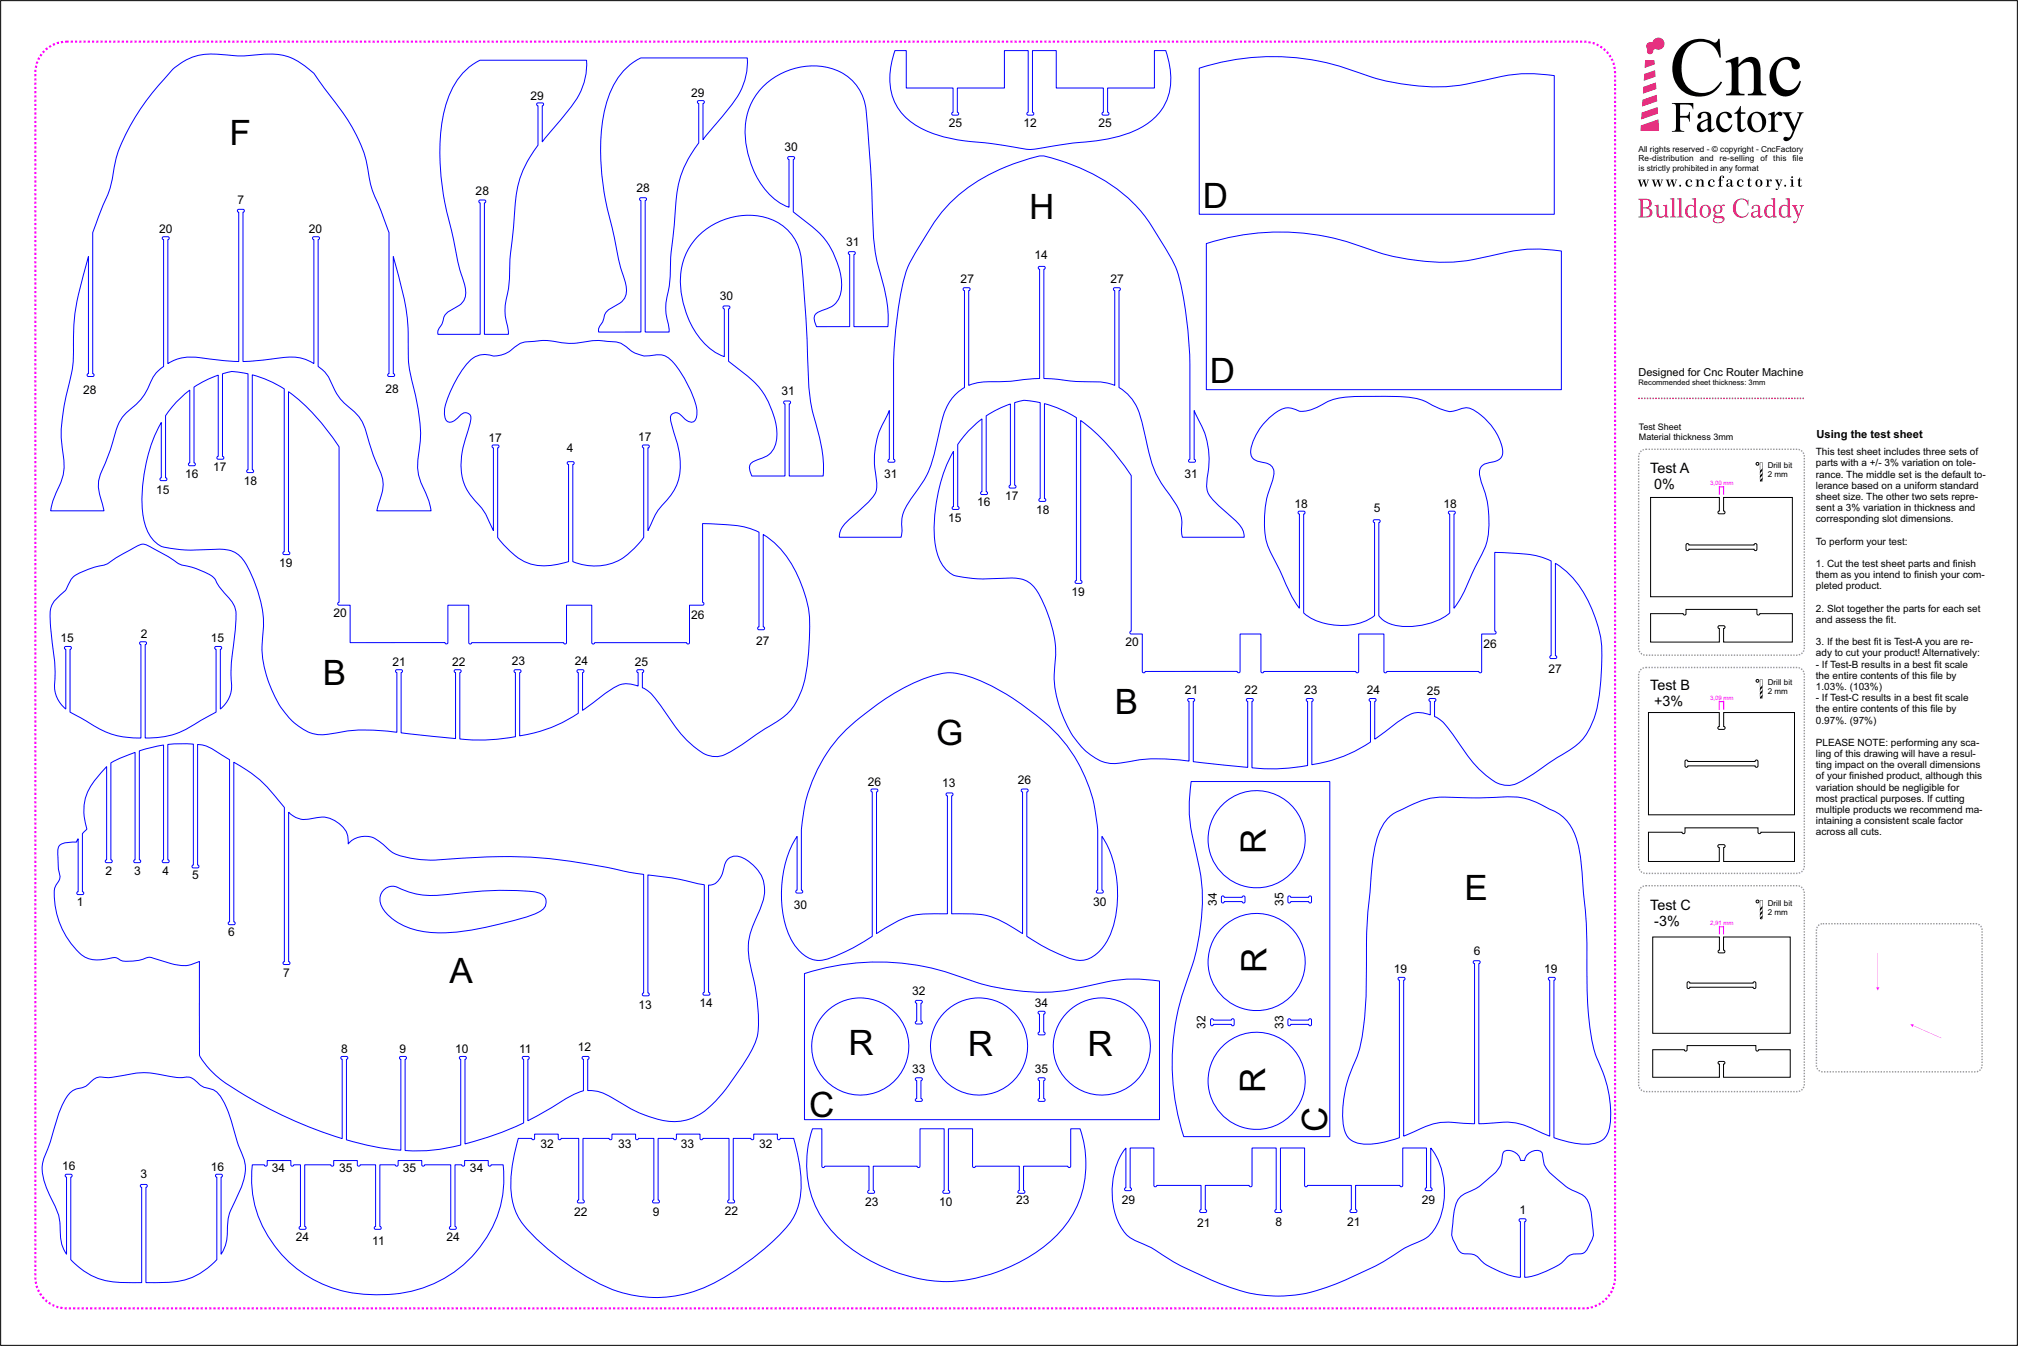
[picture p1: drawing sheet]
<svg xmlns="http://www.w3.org/2000/svg" width="1423mm" height="949mm" viewBox="0 0 1423 949" stroke-linecap="round" stroke-linejoin="round" font-family="sans-serif">
<path d="M0 0h1423v949h-1423z" fill-rule="evenodd" fill="#fff" stroke="#000" stroke-width=".71"/>
<g fill="none" stroke="#00f" stroke-width=".71">
<path d="M631 36h8v26h33v17l-1 1 1 1h3l1-1-1-1v-17h33v-26h17v43l-1 1 1 1h3l1-1-1-1v-43h17v26h33v17l-1 1 1 1h3l1-1-1-1v-17h33v-26h8a46 46 0 0 1-3 42 59 59 0 0 1-39 20l-27 3-26 4-32-4a132 132 0 0 1-43-9 40 40 0 0 1-23-50zM122 49a41 41 0 0 1 37-10 103 103 0 0 0 29-1 39 39 0 0 1 30 11l3 3 10 13a132 132 0 0 1 27 47l1 3a86 86 0 0 0 9 33l6 16v99l-1 1 1 2h3l1-1-1-2v-82l2 5a169 169 0 0 1 9 60 114 114 0 0 0 5 35l1 5a97 97 0 0 1 1 40 42 42 0 0 0 6 23l3 11h-38v-1a69 69 0 0 0 4-19l-2-7a239 239 0 0 1-12-34l-2-4-4-4a45 45 0 0 1-18-24l-3-4-5-5v-89l1-1-1-1h-3l-1 1 1 1v87a36 36 0 0 0-27-3l-23 2v-105l1-2h-1h-3h-1l1 2v105l-12-1a121 121 0 0 0-28-2l-5 2-5 2v-87l1-1-1-1h-3l-1 1 1 1v89l-4 4-3 4a52 52 0 0 1-13 20 35 35 0 0 0-15 25l-6 16a28 28 0 0 0-2 28l1 5h-37l1-7a88 88 0 0 0 8-23v-5a118 118 0 0 1 4-57 107 107 0 0 0 3-32 208 208 0 0 1 10-55v82l-1 2 1 1h3l1-2-1-1v-99l6-14a95 95 0 0 0 9-30 116 116 0 0 1 22-47l7-10zM327 51l6-6 6-3h75a50 50 0 0 1-15 38l-17 20v-25l1-2h-1h-3v1v1v27a75 75 0 0 0-16 48l-3 31a140 140 0 0 1-4 36v7l2 8 1 4h-17v-93l1-1-1-1h-4v1l1 1v93h-30a13 13 0 0 1 3-9 11 11 0 0 1 9-10 12 12 0 0 0 7-16l-1-2a350 350 0 0 1-9-40 180 180 0 0 1-5-78 61 61 0 0 1 14-30zM441 49l6-5 5-3h75a50 50 0 0 1-14 37l-17 20v-25l1-1-1-1h-4v2h1v28a75 75 0 0 0-17 47l-3 32a140 140 0 0 1-3 35v7l2 8v4h-17v-93l1-1-1-1-3 1-1 1h1v93h-30a13 13 0 0 1 4-8 11 11 0 0 1 8-11 12 12 0 0 0 7-16v-1a350 350 0 0 1-10-41 180 180 0 0 1-5-77 61 61 0 0 1 15-31zM846 48a172 172 0 0 1 119 6 147 147 0 0 0 89 1 103 103 0 0 1 42-2v98h-250zM539 61a48 48 0 0 1 58-7 36 36 0 0 1 14 30l4 57a175 175 0 0 0 7 57l4 17v9v6h-24v-51l1-1-1-1-3 1-1 1h1v51h-23a8 8 0 0 1 0-9l3-2a17 17 0 0 0 15-19 58 58 0 0 0-27-45l-7-6v-37v-1v-1h-3l-1 1 1 1v34a49 49 0 0 1-28-32 51 51 0 0 1 6-50zM671 142a139 139 0 0 1 62-32h4a140 140 0 0 1 62 33l9 10 12 19a85 85 0 0 1 15 42l3 19 1 19v72l-1 1 1 1h3l1-1-1-1v-35a86 86 0 0 1 10 27 90 90 0 0 1-1 26 15 15 0 0 0 7 13 114 114 0 0 1 18 18l1 3 1 3h-44l-1-4a30 30 0 0 0-8-25 76 76 0 0 1-17-40 71 71 0 0 0-10-29l-4-4-5-4v-68l1-1-1-1h-3l-1 1 1 1v67l-1-1a105 105 0 0 0-27-2l-22-2v-77l1-1-1-1h-3l-1 1 1 1v77l-26 2a60 60 0 0 0-24 3v-67l1-1-1-1h-3l-1 1 1 1v68l-1 1a37 37 0 0 0-15 26 157 157 0 0 1-11 37l-2 3a96 96 0 0 0-14 23l-1 16h-44a20 20 0 0 1 9-15l10-9a18 18 0 0 0 7-20 60 60 0 0 1 8-43l1-3v35l-1 1 1 1h3l1-1-1-1v-69a270 270 0 0 1 9-64 240 240 0 0 1 28-45zM493 166a48 48 0 0 1 59-7 36 36 0 0 1 14 30l3 57a175 175 0 0 0 8 57l3 17 1 9v7h-24v-51l1-1-1-1h-4v1l1 1v51h-24a8 8 0 0 1 0-9l4-3a17 17 0 0 0 14-19 58 58 0 0 0-27-45l-7-5v-37l1-1-1-1h-3l-1 1 1 1v33a49 49 0 0 1-27-31 51 51 0 0 1 6-50zM851 172a172 172 0 0 1 119 5 146 146 0 0 0 89 2 102 102 0 0 1 42-2v98h-250zM331 255a17 17 0 0 1 18-4 23 23 0 0 0 16-8 32 32 0 0 1 14-3h8a61 61 0 0 0 31 0l11 1a19 19 0 0 1 16 7 21 21 0 0 0 18 2 14 14 0 0 1 14 8 75 75 0 0 1 15 33 6 6 0 0 1-4 7 19 19 0 0 1-9-6 4 4 0 0 0-5 0 4 4 0 0 0-1 6l1 2a77 77 0 0 1 5 35 42 42 0 0 1-13 23l-4 5-5 11v-58l1-1-1-1h-3l-1 1 1 1v63l-2 2a40 40 0 0 1-39 18l-9-3v-68l1-2h-1h-3h-1l1 2v68a40 40 0 0 1-34-2 72 72 0 0 1-16-15v-63l1-1-1-1h-3l-1 1 1 1v58l-1-1a54 54 0 0 0-14-23 41 41 0 0 1-6-38l4-12a8 8 0 0 0 0-8 5 5 0 0 0-7 2 7 7 0 0 1-9 3 18 18 0 0 1 1-17l7-14 4-7zM126 282l8-7v51l-1 2h1h3l1-1-1-1v-53l8-5 9-3v57l-1 1 1 1h3l1-1-1-1v-58a21 21 0 0 1 15-1l3 1v67l-1 1v1h4l1-1-1-1v-67l11 4 11 6v115v1v1h3l1-1-1-1v-113a148 148 0 0 1 36 39v110l-1 1 1 1h8v26h67l1 1 1-1v-26h15v26v1l2-1h65l1 1 1-1v-26h17v26l1 1 1-1h65l2 1v-1v-26h10v-1v-1v-56l11 1a64 64 0 0 1 28 5v67l-1 1 1 1h3l1-1-1-1v-65l2 1a79 79 0 0 1 29 47 145 145 0 0 1 0 45 54 54 0 0 1-15 35l-27 18a66 66 0 0 1-20 10 24 24 0 0 1-19-8 152 152 0 0 1-24-30l-5-6-6-4v-11l1-1v-1l-5 1v1h1v10l-3-1a17 17 0 0 0-17 4l-19 14v-27l1-1-1-1h-4v1l1 1v29l-2 1a101 101 0 0 1-39 15v-45v-1v-1h-3l-1 1 1 1v46h-2a133 133 0 0 1-38 1v-47l1-1-1-1h-3l-1 1 1 1v47l-38-4v-43l1-1-1-1h-3l-1 1 1 1v42l-17-1a180 180 0 0 0-36 3 32 32 0 0 1-23-12 81 81 0 0 1-18-65 90 90 0 0 0-16-48 20 20 0 0 0-15-6l-21 1-9-1a22 22 0 0 1-18-7 52 52 0 0 1-7-36 110 110 0 0 1 14-46v39l-1 1 1 1h3l1-1-1-1v-44zM893 296l3-2a17 17 0 0 1 15-6 16 16 0 0 0 17 0 51 51 0 0 1 33-8h18a56 56 0 0 1 34 7l2 1a15 15 0 0 0 16 0 11 11 0 0 1 12 3 40 40 0 0 1 17 29 8 8 0 0 1-9 6 8 8 0 0 0-7 12l1 2a70 70 0 0 1 2 46l-15 33-7 10v-67l1-1-1-1-3 1v1v70a48 48 0 0 1-43 7l-4-2-3-3v-65l1-2h-1h-3v2v65l-1 1a44 44 0 0 1-49-3v-70l1-1-1-1h-3v1v1v67l-1-1a187 187 0 0 1-14-29 54 54 0 0 1-9-29 76 76 0 0 1 6-33 8 8 0 0 0-8-11 8 8 0 0 1-7-12l4-9z"/>
<path d="M685 302l8-7v52l-1 1 1 1h3l1-1-1-1v-54l8-4 9-4v57l-1 1 1 1h3l1-1-1-1v-58a21 21 0 0 1 15-1l3 1v68h-1v1l4 1 1-1-1-1v-67l11 3 11 7v114l-1 1 1 1h3h1l-1-2v-112a148 148 0 0 1 36 38v110l-1 1 1 1h8v27h2l65-1 1 1 1-1v-26h14v27h1h1h65h1h1v-27h18v27h1h1h65h1h1v-27h9l1-1-1-1v-55h11a69 69 0 0 1 29 6v66l-1 1 1 1h3h1l-1-2v-65l2 2a79 79 0 0 1 29 47 145 145 0 0 1 0 44 54 54 0 0 1-15 35l-28 18a66 66 0 0 1-20 11 24 24 0 0 1-18-8 152 152 0 0 1-24-30l-5-7-6-4v-10l1-1-1-1h-4v1l1 1v9l-4-1a17 17 0 0 0-16 4l-19 14v-26l1-2h-1h-4v1l1 1v28l-2 1a101 101 0 0 1-40 15v-44l1-2h-1h-3h-1l1 2v45h-2a133 133 0 0 1-37 1v-46l1-1-1-1h-3h-1l1 2v46l-38-4v-42l1-2h-1h-3h-1l1 2v42l-17-2a180 180 0 0 0-36 3 32 32 0 0 1-23-11 81 81 0 0 1-18-66 90 90 0 0 0-16-47 20 20 0 0 0-15-6h-21h-9a22 22 0 0 1-18-8 52 52 0 0 1-7-35 110 110 0 0 1 13-47v39v1v1h3l1-1-1-1v-44zM52 407a63 63 0 0 1 23-9l8-5 11-7a9 9 0 0 1 14 0l10 6a31 31 0 0 0 15 7 45 45 0 0 1 19 9 65 65 0 0 0 11 16 20 20 0 0 1 3 16l-1 15a129 129 0 0 0-2 32 21 21 0 0 1-8 13v-42l1-1-1-1h-3l-1 1 1 1v44l-9 5a61 61 0 0 1-41 13v-65l1-2h-1h-3h-1l1 2v65a63 63 0 0 1-40-13l-10-5v-44l1-1-1-1h-3l-1 1 1 1v42a22 22 0 0 1-7-22 220 220 0 0 0-3-33v-3a27 27 0 0 1 2-18l8-8 4-7zM595 516l7-6 10-8a138 138 0 0 1 52-27l4-1a77 77 0 0 1 37 13l11 7 13 9a109 109 0 0 1 45 82v43l-1 1 1 1h3l1-1-1-1v-38l1 1a80 80 0 0 1 3 73 22 22 0 0 1-21 13 113 113 0 0 1-36-17v-102h1l-1-2h-3l-1 1 1 1v100l-2-1a57 57 0 0 0-35-13h-13v-83l1-1-1-1h-3l-1 1 1 1v83h-4a56 56 0 0 0-37 9l-9 5v-100l1-1-1-1h-3l-1 1 1 1v102l-1 1a111 111 0 0 1-35 16 24 24 0 0 1-21-15 80 80 0 0 1 4-72v38l-1 1 1 1h3l1-1-1-1 1-46a108 108 0 0 1 29-66zM75 541v65l-1 2h1h3h1l-1-2v-68l7-3 10-4v75l-1 2h1h4v-1l-1-1v-76l17-5v81l-1 2h1h4v-1l-1-1v-81h18v85l-1 1 1 1h4v-1l-1-1v-85h2a47 47 0 0 1 18 9l3 2v114l-1 1 1 1h3l1-1-1-1v-113l3 2a86 86 0 0 1 29 26l4 4v109l-1 1 1 1h3l1-1-1-1v-105l5 4a26 26 0 0 0 16-1 20 20 0 0 1 20 14l1 5a16 16 0 0 1 24 0 29 29 0 0 0 21 10l15 2 42-3a400 400 0 0 1 96 11l10 2v83l-1 1 1 1h3l1-1-1-1v-83l19 3 21 4v76l-1 1 1 1h3l1-1-1-1v-76a11 11 0 0 0 10-10l1-2a9 9 0 0 1 5-8 9 9 0 0 1 9 2 25 25 0 0 1 11 34l-1 4a52 52 0 0 0-4 44 121 121 0 0 1 3 43 121 121 0 0 1-19 33l-6 7-6 7a38 38 0 0 1-44 10 159 159 0 0 1-31-16l-6-2-7-1v-22v-1v-1h-3l-1 1 1 1v22l-2 1a230 230 0 0 0-30 16l-8 4v-43l1-1-1-1h-3l-1 1 1 1v45a229 229 0 0 1-41 15v-60l1-1-1-1h-3l-1 1 1 1v60l-2 1a116 116 0 0 1-37 3v-64l1-1-1-1h-3l-1 1 1 1v64h-2a184 184 0 0 1-37-7v-57l1-1-1-1h-3l-1 1 1 1v56a314 314 0 0 1-80-38 57 57 0 0 1-20-21v-66h-1a23 23 0 0 1-20 1l-15-4a33 33 0 0 1-20 2 7 7 0 0 0-8-1 21 21 0 0 1-26-9 56 56 0 0 1-12-41v-1a9 9 0 0 0 2-12v-11a6 6 0 0 1 6-8h7l1-3v38l-1 1 1 1h4v-1l-1-1v-41l3-3a36 36 0 0 1 10-39zM840 551h98v251h-103a172 172 0 0 1 5-119 147 147 0 0 0 2-90 103 103 0 0 1-2-42zM979 576l4-2 6-3a59 59 0 0 1 40-9l20 1a75 75 0 0 1 32 2l12 5a31 31 0 0 1 20 25l2 13 2 23a470 470 0 0 1 2 66 157 157 0 0 0 8 50l1 2a80 80 0 0 1 7 47 13 13 0 0 1-15 11l-10-1-14-4v-111l1-1-1-1h-3l-1 1 1 1v110l-4-1a55 55 0 0 0-31-8h-15v-113l1-1-1-1h-3l-1 1 1 1v113h-5a57 57 0 0 0-29 2l-16 7v-110l1-1-1-1h-3l-1 1 1 1v111l-9 3a38 38 0 0 1-23 0 17 17 0 0 1-8-16 99 99 0 0 1 11-46 237 237 0 0 0 6-67v-25l3-29a107 107 0 0 1 8-39zM271 628a9 9 0 0 1 12-1 62 62 0 0 0 37 3h7a209 209 0 0 1 52-1 7 7 0 0 1 6 7 7 7 0 0 1-5 7 234 234 0 0 1-70 15 50 50 0 0 1-37-13 12 12 0 0 1-2-17zM862 632h1v1h13a1 1 0 0 1 1-1 1 1 0 0 1 1 1v3a1 1 0 0 1-1 1 1 1 0 0 1-1-1h-13a1 1 0 0 1-1 1 1 1 0 0 1-1-1zM909 632h1v1h13a1 1 0 0 1 1-1 1 1 0 0 1 1 1v3a1 1 0 0 1-1 1 1 1 0 0 1-1-1h-13a1 1 0 0 1-1 1 1 1 0 0 1-1-1zM567 687a172 172 0 0 1 119 5 147 147 0 0 0 90 1 103 103 0 0 1 42-1v98h-251zM646 706l4-1a1 1 0 0 1 1 1 1 1 0 0 1-1 1v13a1 1 0 0 1 1 1 1 1 0 0 1-1 1h-3a1 1 0 0 1-1-1 1 1 0 0 1 1-1v-13h-1zM732 713h4a1 1 0 0 1 1 1 1 1 0 0 1-1 1v13a1 1 0 0 1 1 1 1 1 0 0 1-1 1h-3a1 1 0 0 1-1-1 1 1 0 0 1 1-1v-13h-1z"/>
<path d="M854 719l1-1 1 1h12a1 1 0 0 1 1-1 1 1 0 0 1 1 1v3a1 1 0 0 1-1 1 1 1 0 0 1-1-1h-12a1 1 0 0 1-1 1 1 1 0 0 1-1-1zM909 719l1-1v1h13a1 1 0 0 1 1-1 1 1 0 0 1 1 1v3a1 1 0 0 1-1 1 1 1 0 0 1-1-1h-13a1 1 0 0 1-1 1 1 1 0 0 1-1-1zM50 770a20 20 0 0 1 10-4l2-2a12 12 0 0 1 14-4h3a101 101 0 0 1 28-3h1a74 74 0 0 0 26 3l2 1a19 19 0 0 0 10 6 13 13 0 0 1 11 9 254 254 0 0 1 12 33 30 30 0 0 1 0 30l-2 5a43 43 0 0 0-7 27 26 26 0 0 1-4 13v-54l1-1-1-1h-3l-1 1 1 1v58a49 49 0 0 1-40 16h-10v-67l1-1-1-1h-3l-1 1 1 1v67a74 74 0 0 1-36-5l-8-5-6-6v-58l1-1-1-1h-3l-1 1 1 1v54a33 33 0 0 1-5-21 57 57 0 0 0-8-22 31 31 0 0 1 0-32l2-4a104 104 0 0 1 12-33zM646 760h4a1 1 0 0 1 1 1 1 1 0 0 1-1 1v13a1 1 0 0 1 1 1 1 1 0 0 1-1 1h-3a1 1 0 0 1-1-1 1 1 0 0 1 1-1v-13l-1-1zM732 760h4a1 1 0 0 1 1 1 1 1 0 0 1-1 1v13a1 1 0 0 1 1 1 1 1 0 0 1-1 1h-3a1 1 0 0 1-1-1 1 1 0 0 1 1-1v-13l-1-1zM573 796h7v27h1l1-1h31v17l-1 1 1 2h3l1-1-1-2v-17h31l1 1h1v-27h17v43l-1 1 1 2h3l1-1-1-2v-43h17v27h2v-1h31v17l-1 1 1 2h3l1-1-1-2v-17h31l1 1h1v-27h7a74 74 0 0 1-34 89 110 110 0 0 1-71 18l-11-2a119 119 0 0 1-59-33 74 74 0 0 1-14-72zM366 803h9l1 1 1-1v-3h17v3l1 1 1-1h12v43l-1 1 1 1h3l1-1-1-1v-43h19l1 1 1-1v-3h16v3l1 1 1-1h11v43l-1 1 1 1h3l1-1-1-1v-43h11l1 1 1-1v-3h17v3l1 1 1-1h18v43l-1 1 1 1h3l1-1-1-1v-43h13l1 1 1-1v-3h16v3l1 1 1-1h10a93 93 0 0 1 3 47 62 62 0 0 1-22 29 147 147 0 0 1-59 34 89 89 0 0 1-70-14 171 171 0 0 1-45-38 56 56 0 0 1-5-40zM794 810v28h-1l1 2h3l1-1-1-1v-28h17v26l1 1 1-1h31v17l-1 1 1 1h3l1-1-1-1v-17h31l1 1 1-1v-26h17v43l-1 1 1 1h3l1-1-1-1v-43h17l1 27h1v-1h31v17l-1 1 1 1h3l1-1-1-1v-17h31l1 1 1-1v-26h17v28l-1 1 1 1h4v-2h-1v-28a52 52 0 0 1 1 60 44 44 0 0 1-18 9l-20 13-23 10-18 7-14 4a104 104 0 0 1-63-11l-27-13a120 120 0 0 0-29-15 36 36 0 0 1-13-29 49 49 0 0 1 9-35zM1061 812a8 8 0 0 1 11 6h3a8 8 0 0 1 12-6l1 2a19 19 0 0 0 9 16 48 48 0 0 0 19 13 20 20 0 0 1 7 14v9a14 14 0 0 1-2 13 8 8 0 0 1-10 5 15 15 0 0 0-10 7 66 66 0 0 1-26 10v-40h1l-1-2h-3l-1 1 1 1v40a58 58 0 0 1-28-12 12 12 0 0 0-12-5 11 11 0 0 1-6-8 14 14 0 0 1-1-12 36 36 0 0 1 5-20l2-2 10-5 13-10a18 18 0 0 0 5-14zM178 821h8l2 1v-1v-3h17l1 4h1v-1h5v44l-1 1 1 1h3l1-1-1-1v-44h18l2 1v-1v-3h17v3l1 1 1-1h11v44l-1 1 1 1h3l1-1-1-1v-44h11l1 1 1-1v-3h16v3l1 1 1-1h19v44l-1 1 1 1h3l1-1-1-1v-44h5v1h1l1-4h16v3l1 1 1-1h9a83 83 0 0 1-58 88 99 99 0 0 1-86-13 81 81 0 0 1-33-75z"/>
<circle cx="886" cy="592" r="34"/>
<circle cx="886" cy="678" r="34"/>
<circle cx="607" cy="738" r="34"/>
<circle cx="691" cy="738" r="34"/>
<circle cx="777" cy="738" r="34"/>
<circle cx="886" cy="762" r="34"/>
</g>
<path d="M32 35a22 22 0 0 1 15-6h1070a22 22 0 0 1 22 22v850a22 22 0 0 1-22 22h-1070a22 22 0 0 1-22-22v-850a22 22 0 0 1 7-16z" fill="none" stroke="#f0f" stroke-width="1.5" stroke-dasharray="1.5 1.5" stroke-linecap="butt"/>
<path d="M1179 73h15v4a4 4 0 0 0-5-3h-4v8l5-1 1-2h1v7h-1l-1-3h-5v6a2.2 2.2 0 0 0 2 3h1v1h-9v-1h2l1-1v-15a2.2 2.2 0 0 0-2-3h-1zM1198 80a6 6 0 0 1 9 1v8a1.3 1.3 0 0 0 1 2 1.3 1.3 0 0 0 1-1 2.6 2.6 0 0 1-1 3 2.6 2.6 0 0 1-3-1l-1-1a4 4 0 0 1-7 0 5 5 0 0 1 4-6 2.6 2.6 0 0 0 3-3 2.3 2.3 0 0 0-2-2 2.3 2.3 0 0 0-2 1v1a1.4 1.4 0 0 1-2 1 1.4 1.4 0 0 1 0-2zM1200 87a2.7 2.7 0 0 0 0 4 2.7 2.7 0 0 0 4-1v-5zM1212 81a5 5 0 0 1 5-2 5 5 0 0 1 4 4h-1a2.2 2.2 0 0 1-2-2 4 4 0 0 0-4 0 4 4 0 0 0-1 5 4 4 0 0 0 2 5 4 4 0 0 0 6-2v-1h1a6 6 0 0 1-6 5 6 6 0 0 1-6-6l1-3zM1227 75h1v4h3v1h-3v9a1.6 1.6 0 0 0 1 2 1.6 1.6 0 0 0 2-1 3 3 0 0 1-3 3 3 3 0 0 1-3-4v-9h-2l2-2zM1235 81a7 7 0 0 1 10 1 7 7 0 0 1-3 10 7 7 0 0 1-9-2 7 7 0 0 1 2-9zM1236 81a9 9 0 0 0 3 11 4 4 0 0 0 4-6 5 5 0 0 0-5-6zM1247 80l5-1v3a3 3 0 0 1 4-3 1.5 1.5 0 0 1 0 3 1.5 1.5 0 0 1-2-1h-1l-1 2v7v2h2v1h-7v-1h2v-1v-7v-3h-2zM1257 79h7v1h-2v1l4 8 3-8v-1h-1v-1h4l-2 2-6 15a4 4 0 0 1-6 3 2.2 2.2 0 0 1 1-2 2.2 2.2 0 0 1 3 0l1-1 1-4-5-11z" fill-rule="evenodd" fill="#000"/>
<g fill="#c30">
<path d="M1157 89l13-5v8h-13zM1158 79l11-3v4l-11 4zM1158 70l11-3v4l-11 4zM1159 61l9-3v5l-9 3zM1160 52l7-2 1 4-9 3zM1160 43h7v2l-7 3z" fill-rule="evenodd"/>
<path d="M1162 31l2-1a1.8 1.8 0 0 0 2-2 4 4 0 0 1 6-1 4 4 0 0 1 1 6 4 4 0 0 1-6 1l-1 1a2.3 2.3 0 0 1-2 3 2.3 2.3 0 0 1-2-3 3 3 0 0 1 0-4z" fill-rule="evenodd"/>
</g>
<path d="M1185 33a20 20 0 0 1 24-3l2-1 1-2h1l1 14h-1a13 13 0 0 0-14-12 13 13 0 0 0-13 13 20 20 0 0 0 7 22 15 15 0 0 0 21-7l1 1a19 19 0 0 1-24 9 19 19 0 0 1-11-23l2-5zM1217 43l8-3h1v6a10 10 0 0 1 12-5 9 9 0 0 1 4 9v12a3 3 0 0 0 0 3 3 3 0 0 0 4 1v1h-13v-1a4 4 0 0 0 4-1 4 4 0 0 0 0-4v-11a5 5 0 0 0-2-6 5 5 0 0 0-6 1l-3 2v15a3 3 0 0 0 1 3 3 3 0 0 0 3 1v1h-13v-1a4 4 0 0 0 4-5v-10a10 10 0 0 0-1-7h-3zM1252 44a10 10 0 0 1 17 2 2.9 2.9 0 0 1-3 3 2.9 2.9 0 0 1-2-4 5 5 0 0 0-9-1 13 13 0 0 0 4 19 8 8 0 0 0 10-6h1a11 11 0 0 1-17 9 16 16 0 0 1-1-22z" fill-rule="evenodd" fill="#000"/>
<path d="M1159 147v6h1a3 3 0 0 0 4-3 3 3 0 0 0-4-3zM1159 141v5h1a2.8 2.8 0 0 0 3-3 2.8 2.8 0 0 0-3-2zM1156 140h4a3 3 0 0 1 5 3 3 3 0 0 1-3 4 3 3 0 0 1 3 4 3 3 0 0 1-4 2h-5a1.1 1.1 0 0 0 1-1 1.1 1.1 0 0 0 0-1v-9a1.1 1.1 0 0 0 0-1 1.1 1.1 0 0 0-1 0zM1167 145l3-1v6a2.3 2.3 0 0 0 2 3 2.3 2.3 0 0 0 2-2v-5l-1-1 3-1v8l1 1h-3v-1a3 3 0 0 1-3 1 3 3 0 0 1-3-3v-4zM1178 140h3v12a1 1 0 0 0 0 1 1 1 0 0 0 1 0h-4a1.1 1.1 0 0 0 1 0 1.1 1.1 0 0 0 0-1v-11h-1zM1183 140h3v12a1 1 0 0 0 0 1 1 1 0 0 0 1 0h-4a1.1 1.1 0 0 0 1 0 1.1 1.1 0 0 0 0-1v-11h-1zM1191 146a5 5 0 0 0 1 7h2l1-1v-6l-2-1zM1193 140h3v12l1 1h-2v-1a4 4 0 0 1-5 1 4 4 0 0 1-1-5 4 4 0 0 1 2-3 4 4 0 0 1 4 0v-3a1 1 0 0 0-1-1 1 1 0 0 0-1 0zM1202 145a5 5 0 0 0 0 8 4 4 0 0 0 3-7 1.9 1.9 0 0 0-3-1zM1200 146a4 4 0 0 1 6 0 4 4 0 0 1 0 5 4 4 0 0 1-6 2 4 4 0 0 1-1-6zM1209 154a2.4 2.4 0 0 0 1 3 2.4 2.4 0 0 0 3 0 1.6 1.6 0 0 0 2-2 1.6 1.6 0 0 0-3-1zM1210 145a2.4 2.4 0 0 0 0 4 2.4 2.4 0 0 0 3 0 2.4 2.4 0 0 0 0-3 2.4 2.4 0 0 0-3-1zM1209 145l2-1 2 1a1.9 1.9 0 0 0 3-1 .8 .8 0 0 1 0 1 .8 .8 0 0 1 0 1 .8 .8 0 0 1-1-1 4 4 0 0 1-1 4 4 4 0 0 1-4 2 4 4 0 0 0 4 1 2.3 2.3 0 0 1 2 3 2.3 2.3 0 0 1-2 2h-2a2.3 2.3 0 0 1-3 0 2.3 2.3 0 0 1 0-3l1-1h-1v-2a1 1 0 0 0 1-1 1 1 0 0 0-1-1l-1-2zM1224 142a6 6 0 0 1 9 0v-1v4a4 4 0 0 0-5-4 4 4 0 0 0-4 5 5 5 0 0 0 1 5 5 5 0 0 0 6 1l2-2a6 6 0 0 1-7 3 6 6 0 0 1-4-8zM1237 150a1.8 1.8 0 0 0 1 3 1.8 1.8 0 0 0 2-2v-2zM1236 145a3 3 0 0 1 4-1 3 3 0 0 1 1 4v3a1.3 1.3 0 0 0 1 1 1.3 1.3 0 0 0 1 0 1.7 1.7 0 0 1-1 2 1.7 1.7 0 0 1-2-2 2.5 2.5 0 0 1-3 1 2.5 2.5 0 0 1-2-3l2-1a2.1 2.1 0 0 0 3-2 2.1 2.1 0 0 0-3-1 .9 .9 0 0 1 0 1 1 1 0 0 1-2 0zM1247 146a5 5 0 0 0 1 7h1l2-1v-6l-2-1zM1249 140h3v12l1 1h-2v-1a4 4 0 0 1-5 1 4 4 0 0 1-2-5 4 4 0 0 1 3-3 4 4 0 0 1 4 0v-3a1 1 0 0 0-1-1 1 1 0 0 0-1 0zM1257 146a5 5 0 0 0 1 7h2l1-1v-6l-2-1zM1259 140h3v12l1 1h-2v-1a4 4 0 0 1-5 1 4 4 0 0 1-1-5 4 4 0 0 1 2-3 4 4 0 0 1 4 0v-3a1 1 0 0 0-1-1 1 1 0 0 0-1 0zM1264 145h4l-1 1 2 5 2-5-2-1h3l-1 1-3 10-2 1a.9 .9 0 0 1-1 0 .9 .9 0 0 1 0-1 1.1 1.1 0 0 1 2 1l1-4-3-7z" fill="#c30"/>
<path d="M1156 281h116" fill="none" stroke="#c30" stroke-width="1" stroke-dasharray="1 1" stroke-linecap="butt"/>
<path d="M1155 127h3h-1l1 3 1-3h-1h3h-1l1 3 1-3h1l-2 5h-1l-1-4-1 4h-1zM1165 127h2l1 3 1-3h-1h3h-1l1 3 1-3h-1h2l-2 5h-1l-1-4-1 4h-1zM1175 127h2l1 3 1-3h-1h2l1 3 1-3h-1h2l-2 5h-1l-1-4-2 4zM1184 131a1 1 0 0 1 2 0 1 1 0 0 1-2 0zM1190 127a1.9 1.9 0 0 1 2-1 1.9 1.9 0 0 1 1 2 1.4 1.4 0 0 0-2-1 1.4 1.4 0 0 0-1 2 1.9 1.9 0 0 0 1 2 1.9 1.9 0 0 0 3-1 2.6 2.6 0 0 1-4 1 2.6 2.6 0 0 1 0-4zM1196 127l2-1v2a1.8 1.8 0 0 1 2-1 1.8 1.8 0 0 1 1 1l1 3v1h-3l1-1v-3l-1-1-1 1v3l1 1h-3l1-1v-3zM1205 127a1.9 1.9 0 0 1 3-1 1.9 1.9 0 0 1 1 2h-1a1.4 1.4 0 0 0-1-1 1.4 1.4 0 0 0-1 2 1.9 1.9 0 0 0 1 2 1.9 1.9 0 0 0 2-1 2.6 2.6 0 0 1-3 1 2.6 2.6 0 0 1-1-4zM1213 124a1.3 1.3 0 0 1 2 0 1.3 1.3 0 0 1 1 2l-1-1a.9 .9 0 0 0 0-1 .9 .9 0 0 0-1 0 1 1 0 0 0 0 2v1h1h-1v4l1 1h-3l1-1v-4h-1h1zM1218 127l2-1a1.5 1.5 0 0 1 2 2v3h1l-1 1-1-1a1.6 1.6 0 0 1-2 1 1.6 1.6 0 0 1-1-2 1.6 1.6 0 0 1 2-1 1.1 1.1 0 0 0 1-2 1.1 1.1 0 0 0-2 0 .6 .6 0 0 1 0 1 .6 .6 0 0 1-1 0 .6 .6 0 0 1 0-1zM1219 130v1h1l1-1v-1zM1226 127a1.9 1.9 0 0 1 2-1 1.9 1.9 0 0 1 1 2 1.4 1.4 0 0 0-2-1 1.4 1.4 0 0 0-1 2 1.9 1.9 0 0 0 1 2 1.9 1.9 0 0 0 3-1 2.6 2.6 0 0 1-4 1 2.6 2.6 0 0 1 0-4zM1234 125v2h1h-1v4h1a1.3 1.3 0 0 1-1 1 1.3 1.3 0 0 1-1-2v-3h-1zM1240 127l-1 2a1.5 1.5 0 0 0 2 2 1.5 1.5 0 0 0 1-2v-1a1.1 1.1 0 0 0-1-1 1.1 1.1 0 0 0-1 0zM1238 129a2.6 2.6 0 0 1 5 0 2.6 2.6 0 0 1-5 0zM1245 127l2-1v2a1.1 1.1 0 0 1 1-2 1.1 1.1 0 0 1 1 2l-1-1v1v3l1 1h-4l1-1v-3zM1252 127h2l1 3 1-3h-1h2l-3 7a1 1 0 0 1-2 0 .7 .7 0 0 1 1-1 .7 .7 0 0 1 1 0v-1zM1258 131a1 1 0 0 1 2 0 1 1 0 0 1-2 0zM1263 125a1 1 0 0 1 2 0 1 1 0 0 1-2 0zM1262 127l3-1v5v1h-3l1-1v-4zM1269 125l1 2h1h-1v4h1a1.3 1.3 0 0 1-2 1 1.3 1.3 0 0 1-1-2v-3z" fill="#000"/>
<g fill="none" stroke="#000" stroke-width=".71">
<path d="M1164 351h49v9a1 1 0 0 0-1 1 1 1 0 0 0 1 1h3a1 1 0 0 0 1-1 1 1 0 0 0-1-1v-9h48v70h-100zM1189 384l2-1v1h46a1 1 0 0 1 1-1 1 1 0 0 1 1 1v3a1 1 0 0 1-1 1 1 1 0 0 1-1-1h-46a1 1 0 0 1-1 1 1 1 0 0 1-1-1zM1164 433h23a1 1 0 0 0 1 1 1 1 0 0 0 1-1v-3h50v3a1 1 0 0 0 1 1 1 1 0 0 0 1-1h23v20h-48v-10a1 1 0 0 0 1-1 1 1 0 0 0-1-1h-3a1 1 0 0 0-1 1 1 1 0 0 0 1 1v10h-49zM1163 502h50v10a1 1 0 0 0-1 1 1 1 0 0 0 1 1h3a1 1 0 0 0 1-1 1 1 0 0 0-1-1v-10h50v73h-103zM1189 536h1v1h48a1 1 0 0 1 1-1 1 1 0 0 1 1 1v3a1 1 0 0 1-1 1 1 1 0 0 1-1-1h-48a1 1 0 0 1-1 1 1 1 0 0 1-1-1zM1163 587h23a1 1 0 0 0 1 1 1 1 0 0 0 1-1v-3h52v3a1 1 0 0 0 1 1 1 1 0 0 0 1-1h24v20h-50v-9a1 1 0 0 0 1-1 1 1 0 0 0-1-1h-3a1 1 0 0 0-1 1 1 1 0 0 0 1 1v9h-50zM1166 661h47v9a1 1 0 0 0-1 1 1 1 0 0 0 1 1h3a1 1 0 0 0 1-1 1 1 0 0 0-1-1v-9h47v68h-97zM1190 693l1-1 1 1h44a1 1 0 0 1 1-1 1 1 0 0 1 1 1v3a1 1 0 0 1-1 1 1 1 0 0 1-1-1h-44a1 1 0 0 1-1 1 1 1 0 0 1-1-1zM1166 740h22a1 1 0 0 0 1 1 1 1 0 0 0 1-1v-3h48v3a1 1 0 0 0 1 1 1 1 0 0 0 1-1h23v20h-47v-10a1 1 0 0 0 1-1 1 1 0 0 0-1 0h-3a1 1 0 0 0-1 0 1 1 0 0 0 1 1v10h-47z"/>
<circle cx="1240" cy="327" r="1"/>
<circle cx="1240" cy="480" r="1"/>
<circle cx="1240" cy="636" r="1"/>
</g>
<path d="M1213 343v6M1213 343h3M1216 343v6M1213 494v7M1213 495h3M1216 494v7M1213 653v6M1213 654h3M1216 653v6" fill="none" stroke="#f0f" stroke-width=".71"/>
<g fill="#000">
<path d="M1242 339h1zM1243 336v1l-1 1v-1zM1243 332v2l-1 1v-1zM1242 326l1 1v3l-1 2zM1241 326v12a1.1 1.1 0 0 0 1 2 1.1 1.1 0 0 0 1-2v-12z" fill-rule="evenodd"/>
<path d="M1242 492h1zM1243 489v1l-1 1v-1zM1243 485v2l-1 1v-1zM1242 479l1 1v3l-1 2zM1241 479v12a1.1 1.1 0 0 0 1 2 1.1 1.1 0 0 0 1-2v-12z" fill-rule="evenodd"/>
<path d="M1242 648h1zM1243 644v1l-1 2v-1zM1243 641v1l-1 2v-2zM1242 635h1v4l-1 1zM1241 635v12a1.1 1.1 0 0 0 1 1 1.1 1.1 0 0 0 1-1v-12z" fill-rule="evenodd"/>
</g>
<path d="M1158 318l3-1h107a5 5 0 0 1 5 5v135a5 5 0 0 1-5 5h-107a5 5 0 0 1-5-5v-135v-2zM1158 472l3-1h107a5 5 0 0 1 5 5v135a5 5 0 0 1-5 5h-107a5 5 0 0 1-5-5v-135v-2zM1158 626l3-1h107a5 5 0 0 1 5 5v135a5 5 0 0 1-5 5h-107a5 5 0 0 1-5-5v-135v-2zM1283 652l3-1h108a4 4 0 0 1 4 5v95a4 4 0 0 1-4 5h-108a4 4 0 0 1-5-5v-95v-2z" fill="none" stroke="#999" stroke-width="1" stroke-dasharray="1 1" stroke-linecap="butt"/>
<g fill="#f0f">
<path d="M1324 672l1 24zM1323 696h2l-1 2z"/>
<path d="M1349 723l20 9zM1347 722h3l-1 2z"/>
</g>
<g font-size="24.7">
<text x="162" y="102">F</text>
<text x="848" y="147">D</text>
<text x="726" y="155">H</text>
<text x="853" y="270">D</text>
<text x="228" y="483">B</text>
<text x="786" y="503">B</text>
<text x="660" y="526">G</text>
<text x="893" y="602" transform="rotate(-90 893 602)">R</text>
<text x="1033" y="635">E</text>
<text x="893" y="686" transform="rotate(-90 893 686)">R</text>
<text x="317" y="693">A</text>
<text x="598" y="744">R</text>
<text x="683" y="745">R</text>
<text x="767" y="744">R</text>
<text x="892" y="770" transform="rotate(-90 892 770)">R</text>
<text x="571" y="788">C</text>
<text x="936" y="798" transform="rotate(-90 936 798)">C</text>
</g>
<g font-size="10.1">
<text x="1164" y="333">Test A</text>
<text x="1167" y="345">0%</text>
<text x="1164" y="486">Test B</text>
<text x="1167" y="498">+3%</text>
<text x="1164" y="642">Test C</text>
<text x="1167" y="653">-3%</text>
</g>
<g font-size="8.5">
<text x="374" y="70">29</text>
<text x="488" y="69">29</text>
<text x="669" y="89">25</text>
<text x="722" y="90">12</text>
<text x="775" y="90">25</text>
<text x="553" y="106">30</text>
<text x="335" y="137">28</text>
<text x="449" y="136">28</text>
<text x="168" y="144">7</text>
<text x="112" y="164">20</text>
<text x="218" y="164">20</text>
<text x="597" y="173">31</text>
<text x="730" y="183">14</text>
<text x="678" y="199">27</text>
<text x="783" y="199">27</text>
<text x="508" y="211">30</text>
<text x="59" y="278">28</text>
<text x="272" y="277">28</text>
<text x="551" y="279">31</text>
<text x="345" y="312">17</text>
<text x="450" y="311">17</text>
<text x="400" y="319">4</text>
<text x="150" y="332">17</text>
<text x="131" y="337">16</text>
<text x="172" y="342">18</text>
<text x="624" y="337">31</text>
<text x="835" y="337">31</text>
<text x="110" y="348">15</text>
<text x="709" y="353">17</text>
<text x="689" y="357">16</text>
<text x="913" y="358">18</text>
<text x="1018" y="358">18</text>
<text x="731" y="362">18</text>
<text x="969" y="361">5</text>
<text x="669" y="368">15</text>
<text x="197" y="400">19</text>
<text x="756" y="420">19</text>
<text x="235" y="435">20</text>
<text x="487" y="436">26</text>
<text x="99" y="450">2</text>
<text x="43" y="453">15</text>
<text x="149" y="453">15</text>
<text x="533" y="455">27</text>
<text x="794" y="456">20</text>
<text x="1046" y="457">26</text>
<text x="277" y="469">21</text>
<text x="319" y="469">22</text>
<text x="361" y="469">23</text>
<text x="405" y="469">24</text>
<text x="448" y="469">25</text>
<text x="1092" y="475">27</text>
<text x="836" y="490">21</text>
<text x="878" y="490">22</text>
<text x="920" y="490">23</text>
<text x="964" y="490">24</text>
<text x="1006" y="490">25</text>
<text x="612" y="554">26</text>
<text x="665" y="555">13</text>
<text x="718" y="553">26</text>
<text x="74" y="617">2</text>
<text x="95" y="617">3</text>
<text x="115" y="617">4</text>
<text x="135" y="620">5</text>
<text x="54" y="639">1</text>
<text x="560" y="641">30</text>
<text x="771" y="639">30</text>
<text x="858" y="639" transform="rotate(-90 858 639)">34</text>
<text x="905" y="639" transform="rotate(-90 905 639)">35</text>
<text x="161" y="660">6</text>
<text x="1040" y="673">6</text>
<text x="200" y="689">7</text>
<text x="983" y="686">19</text>
<text x="1089" y="686">19</text>
<text x="643" y="702">32</text>
<text x="450" y="711">13</text>
<text x="493" y="710">14</text>
<text x="730" y="710">34</text>
<text x="850" y="726" transform="rotate(-90 850 726)">32</text>
<text x="905" y="726" transform="rotate(-90 905 726)">33</text>
<text x="241" y="743">8</text>
<text x="282" y="743">9</text>
<text x="321" y="743">10</text>
<text x="366" y="743">11</text>
<text x="408" y="741">12</text>
<text x="643" y="757">33</text>
<text x="730" y="757">35</text>
<text x="381" y="809">32</text>
<text x="436" y="809">33</text>
<text x="480" y="809">33</text>
<text x="535" y="810">32</text>
<text x="44" y="825">16</text>
<text x="149" y="826">16</text>
<text x="192" y="827">34</text>
<text x="239" y="827">35</text>
<text x="284" y="827">35</text>
<text x="331" y="827">34</text>
<text x="99" y="830">3</text>
<text x="610" y="850">23</text>
<text x="662" y="851">10</text>
<text x="717" y="849">23</text>
<text x="791" y="849">29</text>
<text x="1003" y="849">29</text>
<text x="405" y="858">22</text>
<text x="460" y="858">9</text>
<text x="511" y="857">22</text>
<text x="1072" y="856">1</text>
<text x="844" y="866">21</text>
<text x="900" y="864">8</text>
<text x="950" y="864">21</text>
<text x="209" y="875">24</text>
<text x="315" y="875">24</text>
<text x="263" y="878">11</text>
</g>
<text font-size="7.9" x="1281" y="309">Using the test sheet</text>
<text font-size="7.7" x="1156" y="265">Designed for Cnc Router Machine</text>
<g font-size="7.1">
<text x="1281" y="321">This test sheet includes three sets of</text>
<text x="1281" y="329">parts with a +/- 3% variation on tole-</text>
<text x="1281" y="337">rance. The middle set is the default to-</text>
<text x="1281" y="345">lerance based on a uniform standard</text>
<text x="1281" y="353">sheet size. The other two sets repre-</text>
<text x="1281" y="360">sent a 3% variation in thickness and</text>
<text x="1281" y="368">corresponding slot dimensions.</text>
<text x="1281" y="384">To perform your test:</text>
<text x="1281" y="400">1. Cut the test sheet parts and f</text>
<text x="1377" y="400">inish</text>
<text x="1281" y="408">them as you intend to f</text>
<text x="1350" y="408">inish your com-</text>
<text x="1281" y="416">pleted product.</text>
<text x="1281" y="431">2. Slot together the parts for each set</text>
<text x="1281" y="439">and assess the f</text>
<text x="1330" y="439">it.</text>
<text x="1281" y="455">3. If the best f</text>
<text x="1322" y="455">it is Test-A you are re-</text>
<text x="1281" y="463">ady to cut your product! Alternatively:</text>
<text x="1281" y="471">- If Test-B results in a best f</text>
<text x="1364" y="471">it scale</text>
<text x="1281" y="479">the entire contents of this f</text>
<text x="1362" y="479">ile by</text>
<text x="1281" y="487">1.03%. (103%)</text>
<text x="1281" y="494">- If Test-C results in a best f</text>
<text x="1365" y="494">it scale</text>
<text x="1281" y="502">the entire contents of this f</text>
<text x="1362" y="502">ile by</text>
<text x="1281" y="510">0.97%. (97%)</text>
<text x="1281" y="526">PLEASE NOTE: performing any sca-</text>
<text x="1281" y="534">ling of this drawing will have a resul-</text>
<text x="1281" y="542">ting impact on the overall dimensions</text>
<text x="1281" y="550">of your f</text>
<text x="1304" y="550">inished product, although this</text>
<text x="1281" y="558">variation should be negligible for</text>
<text x="1281" y="565">most practical purposes. If cutting</text>
<text x="1281" y="573">multiple products we recommend ma-</text>
<text x="1281" y="581">intaining a consistent scale factor</text>
<text x="1281" y="589">across all cuts.</text>
</g>
<g font-size="6.3">
<text x="1156" y="303">Test Sheet</text>
<text x="1156" y="310">Material thickness 3mm</text>
</g>
<g font-size="5.8">
<text x="1156" y="107">All rights reserved - © copyright - CncFactory</text>
<text x="1156" y="114">Re-distribution</text>
<text x="1199" y="114">and</text>
<text x="1213" y="114">re-selling</text>
<text x="1242" y="114">of this</text>
<text x="1264" y="114">fle</text>
<text x="1264" y="114">i</text>
<text x="1156" y="120">is strictly prohibited in any format</text>
</g>
<g font-size="5.7">
<text x="1247" y="330">Drill bit</text>
<text x="1247" y="337">2 mm</text>
<text x="1247" y="483">Drill bit</text>
<text x="1247" y="490">2 mm</text>
<text x="1247" y="639">Drill bit</text>
<text x="1247" y="645">2 mm</text>
</g>
<text font-size="5.4" x="1156" y="272">Recommended sheet thickness: 3mm</text>
<g font-size="4.2" fill="#f0f">
<text x="1206" y="342">3,00 mm</text>
<text x="1206" y="493">3,09 mm</text>
<text x="1206" y="652">2,91 mm</text>
</g>
</svg>
